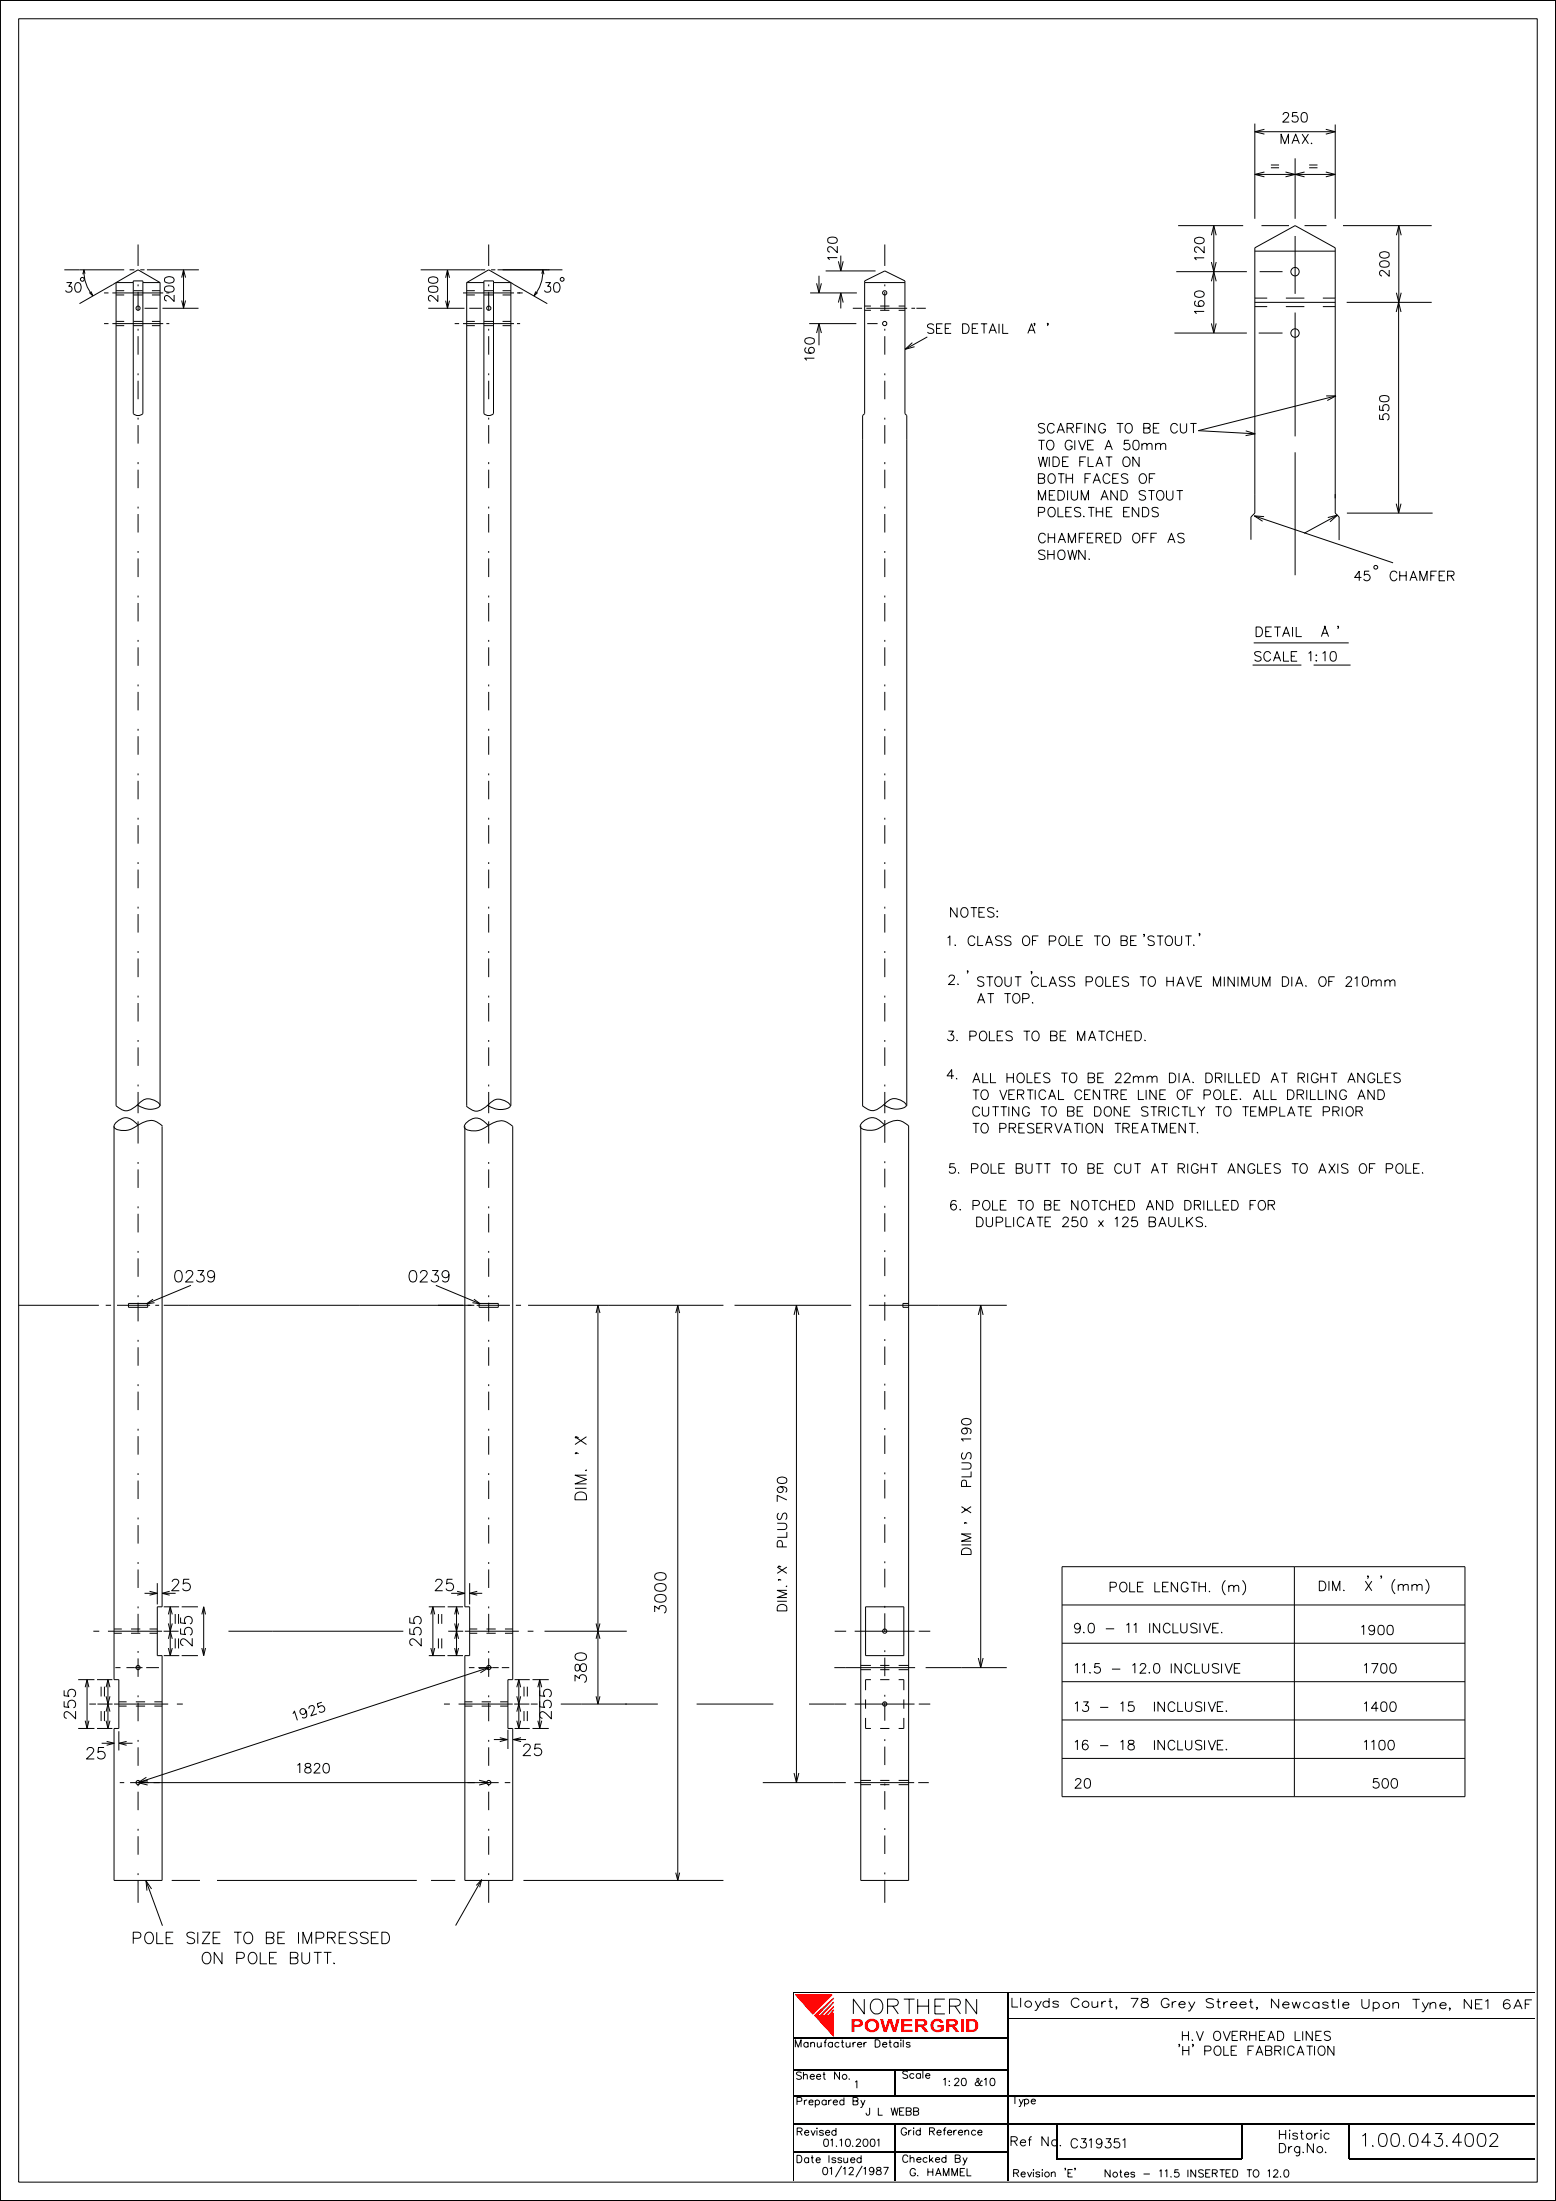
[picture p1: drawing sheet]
<svg xmlns="http://www.w3.org/2000/svg" width="297mm" height="420mm" viewBox="0 0 297 420" stroke-linecap="round" stroke-linejoin="round" font-family="sans-serif">
<g fill="none" stroke="#000" stroke-width=".19">
<path d="M0 .1h296.9v419.8h-296.9zM3.6 3.6h289.8v412.8h-289.8zM239.5 23.6v18.2M239.5 25.1h15.3M239.5 33.3h15.3M239.5 33.3l1.8 .4M239.5 25.1l1.8 .5M241.3 32.8l-1.8 .5M241.3 24.7l-1.8 .4M245.4 32.8l1.8 .5M247.2 30.2v11.6M247.2 33.3l1.8 .4"/>
<path d="M247.2 33.3l-1.8 .4M249 32.8l-1.8 .5M253 24.7l1.8 .4M253 32.8l1.8 .5M254.8 23.8v18M254.8 33.3l-1.8 .4M254.8 25.1l-1.8 .5M12.3 51.5h11.4M16 51.5a7.3 7.3 0 0 0 1.7 5M16 51.5l-.2 .8M16 51.5l.2 .7M17 55.8l.7 .7"/>
<path d="M17.4 55.6l.3 .9M19.9 55.9h.8M21.4 55.9h9.8M22.2 53.9v157.1a2.44 2.44 0 0 0 3.8 0l.4-.3a2.51 2.51 0 0 1 4.1 0v.3a3.1 3.1 0 0 1-3.8 .1l-.4-.2M22.2 53.9l-7 4M22.2 53.9l4.2-2.4 4.2 2.4M22.2 55.5h1.5M22.2 56.3h1.5M22.2 53.9h3.2M24.7 51.5h.9M25.4 53.6h1.9v25.3a1.32 1.32 0 0 1-1.9 0zM25.5 55.5h1.7"/>
<path d="M25.5 56.3h1.7M26.4 46.7v4M26.4 54.3v.3M26.4 55.7v3.5M26.8 51.5h.8M27.3 53.9h3.3M27.6 58.8h2.5M28 51.5h10M29 55.5h1.6M29 56.3h1.6M30.6 53.9v157.1M31 58.8h6.9"/>
<path d="M34.7 57.3l.3 1.5M35 51.5v7.3M35 51.5l.4 1.5M35 51.5l-.3 1.5M35.4 57.3l-.4 1.5M80.3 51.5h12.3M81.7 58.8h7M85.1 57.4l.3 1.5M85.4 51.5v7.4M85.4 51.5l.4 1.5M85.4 51.5l-.3 1.5M85.8 57.4l-.4 1.5"/>
<path d="M88.4 55.9h9.7M89.1 55.5h1.5M89.1 56.3h1.5M89.1 53.9h3.3M89.1 53.9v157.1M89.1 53.9l4.2-2.4 4.2 2.4M89.6 58.8h2.4M92.4 53.6h1.8v25.3a1.32 1.32 0 0 1-1.8 0zM92.4 55.5h1.8M92.4 56.3h1.8M93.3 46.7v4M93.3 54.3v.3"/>
<path d="M93.3 55.7v3.5M93.7 51.5h.8M94.2 53.9h3.3M95 51.5h12.4M95.9 55.5h1.6M95.9 56.3h1.6M97.5 53.9v157.1M97.5 53.9l7 4M98.7 55.9h1.1M102.3 55.6l-.4 .9M102.6 55.8l-.7 .7M103.6 51.5a7.2 7.2 0 0 1-1.7 5"/>
<path d="M103.6 51.5l.2 .8M103.6 51.5l-.2 .7M154.6 55.9h8.9M155.9 54.1l.4 1.8M156.3 52.6v3.3M156.8 54.1l-.5 1.8M157.6 51.7h9.5M160 49.9l.5 1.8M160.5 48.8v2.9M160.5 55.9v3M160.5 55.9l.4 1.8M160.5 55.9l-.5 1.8"/>
<path d="M160.9 49.9l-.4 1.8M162.8 58.8h1.7M165 53.9h7.7M165 59.2h1.2M165 58.4h1.2M165.3 58.8h7.8M168 59.2h1.8M168 58.4h1.8M168.9 46.7v4M168.9 54.3v.3M168.9 55.7v3.5M171.5 59.2h1.2"/>
<path d="M171.5 58.4h1.2M174 58.8h.7M174.9 58.8h1.8M224.5 51.8h13.5M224.9 43.1h12.4M231.2 50l.9 3.7M231.7 43.1v20.5M231.7 43.1l-.5 1.8M231.7 43.1l.4 1.8M232.1 50l-.9 3.7M239.5 56.9h2.4M239.5 58.5h2.4"/>
<path d="M239.5 57.7h15.3M239.5 47.9h15.3M240.4 51.8h4.4M240.8 43.1h5.2M245.4 56.9h3.6M245.4 58.5h3.6M247.2 45v11.1M247.2 59.6v23.7M249 43.1h4.2M252.5 56.9h2.3M252.5 58.5h2.3M256.3 43.1h17"/>
<path d="M257 57.7h16.3M266.5 55.9l.9 3.6M266.9 57.7v40.2M267 43.1v14.6M267 43.1l.4 1.8M267 43.1l-.5 1.8M267.4 55.9l-.9 3.6M19.9 61.8h.8M21.4 61.8h9.8M22.2 61.3h1.5M22.2 62.1h1.5M25.5 61.3h1.7"/>
<path d="M25.5 62.1h1.7M26.4 62.7v.4M26.4 64.2v3.5M26.4 71.2v.4M26.4 72.7v3.5M26.4 79.7v.4M29 61.3h1.6M29 62.1h1.6M31.7 61.8h.6M86.8 61.8h.8M88.4 61.8h9.7M89.1 61.3h1.5"/>
<path d="M89.1 62.1h1.5M92.4 61.3h1.8M92.4 62.1h1.8M93.3 62.7v.4M93.3 64.2v3.5M93.3 71.2v.4M93.3 72.7v3.5M93.3 79.7v.4M95.9 61.3h1.6M95.9 62.1h1.6M98.7 61.8h.6M154.4 61.8h9"/>
<path d="M156.3 61.8v4.1M156.3 61.8l.5 1.8M156.3 61.8l-.4 1.8M165.5 61.8h2M168.9 62.7v.4M168.9 64.2v3.5M168.9 71.2v.4M168.9 72.7v3.5M168.9 79.7v.4M174.1 65.4l-1.3 1.3M174.6 66.2l-1.8 .5M177 64.3l-4.2 2.4"/>
<path d="M200.1 61.8l-.1 .1-.1-.1h.2l-.2 .4M224.2 63.6h13.8M231.2 61.7l.5 1.9M232.1 61.7l-.4 1.9M240.2 63.6h4.6M253.1 75.5h1.9M255 75.5l-26.3 6.7 10.9 .6M255 75.5l-1.7 .9M26.4 81.1v3.5M26.4 88.2v.4M26.4 89.6v3.6M26.4 96.7v.3"/>
<path d="M26.4 98.1v3.5M93.3 81.1v3.5M93.3 88.2v.4M93.3 89.6v3.6M93.3 96.7v.3M93.3 98.1v3.5M168.9 81.1v3.5M168.9 88.2v.4M168.9 89.6v3.6M168.9 96.7v.3M168.9 98.1v3.5M237.8 82.2l1.8 .6"/>
<path d="M239.4 98.4l1.6 1.1M239.4 98.4l1.9 .2M239.4 98.4l26.5 9M239.6 82.8l-1.9 .3M247.2 86.3v23.5M255.3 98.3l-6.4 3.5M255.3 98.3l-1.4 1.3M255.3 98.3l-1.9 .5M257.1 97.9h16.3M266.5 96.1l.4 1.8M267.4 96.1l-.5 1.8M26.4 105.1v.4"/>
<path d="M26.4 106.6v3.5M26.4 113.6v.4M26.4 115.1v3.5M93.3 105.1v.4M93.3 106.6v3.5M93.3 113.6v.4M93.3 115.1v3.5M168.9 105.1v.4M168.9 106.6v3.5M168.9 113.6v.4M168.9 115.1v3.5M238.8 103v-4.3l.7-.8v-50.6l7.7-4.2 7.6 4.2v50.6l.8 .8v4.4"/>
<path d="M255.5 119.6h-.2l.1-.1 .1 .1-.2 .4M26.4 122.1v.4M26.4 123.5v3.6M26.4 130.6v.4M26.4 132v3.6M26.4 139.1v.3M93.3 122.1v.4M93.3 123.5v3.6M93.3 130.6v.4M93.3 132v3.6M93.3 139.1v.3M168.9 122.1v.4"/>
<path d="M168.9 123.5v3.6M168.9 130.6v.4M168.9 132v3.6M168.9 139.1v.3M239.1 126.9h9.3M239.3 122.7h18.1M250.7 126.9h7.1M26.4 140.5v3.5M26.4 147.6v.3M26.4 149v3.5M26.4 156.1v.3M26.4 157.5v3.5"/>
<path d="M93.3 140.5v3.5M93.3 147.6v.3M93.3 149v3.5M93.3 156.1v.3M93.3 157.5v3.5M168.9 140.5v3.5M168.9 147.6v.3M168.9 149v3.5M168.9 156.1v.3M168.9 157.5v3.5M26.4 164.5v.4M26.4 165.9v3.6"/>
<path d="M26.4 173v.4M26.4 174.4v3.6M93.3 164.5v.4M93.3 165.9v3.6M93.3 173v.4M93.3 174.4v3.6M168.9 164.5v.4M168.9 165.9v3.6M168.9 173v.4M168.9 174.4v3.6M26.4 181.5v.3M26.4 182.9v3.6"/>
<path d="M26.4 190v.3M26.4 191.4v3.5M26.4 198.5v.3M26.4 199.9v3.5M93.3 181.5v.3M93.3 182.9v3.6M93.3 190v.3M93.3 191.4v3.5M93.3 198.5v.3M93.3 199.9v3.5M168.9 181.5v.3M168.9 182.9v3.6"/>
<path d="M168.9 190v.3M168.9 191.4v3.5M168.9 198.5v.3M168.9 199.9v3.5M21.8 214.9v105.6h.9v9.3h-.9v29h9.1v-42.9h-.9v-9.3h.9v-91.7M26.3 214.6l-.4-.4a2.32 2.32 0 0 0-2.3-.9 2.32 2.32 0 0 0-1.8 1.7 2.67 2.67 0 0 0 3 .6l.3-.2a10.6 10.6 0 0 1 3.6-1.6 3.5 3.5 0 0 1 2.3 1.1M26.4 207v.3M26.4 208.4v4M26.4 214v4.2M93.1 214.7l-.4-.4a2.32 2.32 0 0 0-2.3-.9 2.32 2.32 0 0 0-1.8 1.7 2.67 2.67 0 0 0 3 .5l.4-.1a10.9 10.9 0 0 1 3.6-1.6l.9 .1 1.4 .9v105.6h-1v9.3h1v29h-9.2v-42.9h.9v-9.3h-.9v-91.7M93.1 211a4 4 0 0 0 4.1 .3l.2-.2a2.45 2.45 0 0 0-2.8-1.3l-.3 .1a11.3 11.3 0 0 1-3 2.1 2.91 2.91 0 0 1-2.3-.9M93.3 207v.3"/>
<path d="M93.3 208.4v4M93.3 214v4.2M164.6 211v-131.7l.4-.4v-25.3l3.9-1.9 3.8 1.9v25.3l.4 .4v131.7M168.7 210.9a3.5 3.5 0 0 0 4.3 .1 2.39 2.39 0 0 0-2.8-1.3l-.3 .1a11.3 11.3 0 0 1-3.1 2.1 3.1 3.1 0 0 1-2.2-.9M168.7 214.6l-.4-.4a2.37 2.37 0 0 0-2.3-.9 2.37 2.37 0 0 0-1.8 1.7 2.75 2.75 0 0 0 3 .5l.4-.1a9.9 9.9 0 0 1 3.6-1.6l.8 .1 1.4 .9v144h-9.1v-144M168.9 207v.3M168.9 208.4v4M168.9 213.7v4.4M26.4 221.7v.4M26.4 223.1v3.6M26.4 230.2v.4M26.4 231.6v3.6"/>
<path d="M26.4 238.7v.4M93.3 221.7v.4M93.3 223.1v3.6M93.3 230.2v.4M93.3 231.6v3.6M93.3 238.7v.4M168.9 221.6v.4M168.9 223v3.6M168.9 230.1v.4M168.9 231.5v3.5M168.9 238.6v.3M168.9 240v3.5"/>
<path d="M3.6 249.1h15.3M20.2 249.1h1M22.3 249.1h6.3M24.5 248.7h3.7v.8h-3.7zM26.4 240.1v3.5M26.4 247.2v.3M26.4 248.6v3.5M26.4 255.7v.3M26.4 257.1v3.5M29.2 247.9l-1.2 .9M29.5 248.6l-1.5 .2M29.6 249.1h.8"/>
<path d="M31.3 249.1h59.2M36.4 245.3l-8.4 3.5M83.2 245.3l8.5 3.5M90.2 248.6l1.5 .2M90.5 247.9l1.2 .9M91 249.1h6.3M91.4 248.7h3.7v.8h-3.7zM93.3 240.1v3.5M93.3 247.2v.3M93.3 248.6v3.5M93.3 255.7v.3M93.3 257.1v3.5"/>
<path d="M98.5 249.1h.9M100.8 249.1h37.3M114.1 249.1v76.1M114.1 249.1l-.3 1.5M114.1 249.1l.4 1.5M129.4 249.1v109.7M129.4 249.1l.3 1.5M129.4 249.1l-.4 1.5M140.2 249.1h22.3M152 249.1v91.1M152 249.1l.5 1.8M152 249.1l-.4 1.8"/>
<path d="M165.8 249.1h26.4M168.9 247.1v.3M168.9 248.5v3.5M168.9 255.5v.4M168.9 256.9v3.6M173.4 248.7h-1.1v.8h1.1M187.2 249.1v69.1M187.2 249.1l.4 1.8M187.2 249.1l-.5 1.8M26.4 264.1v.4M26.4 265.6v3.5M26.4 272.6v.4"/>
<path d="M26.4 274.1v3.5M93.3 264.1v.4M93.3 265.6v3.5M93.3 272.6v.4M93.3 274.1v3.5M168.9 264v.4M168.9 265.4v3.6M168.9 272.5v.4M168.9 273.9v3.5M26.4 281.1v.4M26.4 282.5v3.5M26.4 289.6v.3"/>
<path d="M26.4 291v3.6M26.4 298.1v.3M26.4 299.5v3.5M93.3 281.1v.4M93.3 282.5v3.5M93.3 289.6v.3M93.3 291v3.6M93.3 298.1v.3M93.3 299.5v3.5M168.9 281v.3M168.9 282.4v3.5M168.9 289.5v.3"/>
<path d="M168.9 290.9v3.5M168.9 297.9v.4M168.9 299.3v3.6M202.7 299h76.9v43.8h-76.9zM247.1 299v43.8M17.8 311.3h1.1M20.6 311.3h10.3M21.8 310.9h1.4M21.8 311.7h1.4M22 318.2h1M24.1 318.2h3.1M25 310.9h1.8"/>
<path d="M25 311.7h1.8M26.4 306.5v.4M26.4 308v3.5M26.4 315v.4M26.4 316.5v3.5M27.6 304h2.4M27.9 318.2h2.4M28.5 310.9h1.5M28.5 311.7h1.5M28.5 303.7l1.5 .3M30 302.1v4.1M30 304l-1.5 .4"/>
<path d="M30.9 304l1.5 .4M30.9 304h2.6M31.2 311.3h2.9M31.3 306.6h2.9M31.3 315.9h2.9M32.1 314.5l.4 1.4M32.1 309.8l.4 1.5M32.4 303.7l-1.5 .3M32.5 306.6v9.3M32.5 311.3l.4 1.4M32.5 311.3l-.4 1.4M32.5 306.6l.4 1.5"/>
<path d="M32.5 306.6l-.4 1.5M32.9 314.5l-.4 1.4M32.9 309.8l-.4 1.5M34.7 315.9h3.1M34.7 306.6h3.1M38.5 314.5l.4 1.4M38.9 306.6v9.3M38.9 306.6l.3 1.5M38.9 306.6l-.4 1.5M39.2 314.5l-.3 1.4M43.6 311.3h33.4M81.8 315.9h3.1"/>
<path d="M81.8 306.6h3.1M82.2 314.5l.4 1.4M82.6 306.6v9.3M82.6 306.6l.4 1.5M82.6 306.6l-.4 1.5M83 314.5l-.4 1.4M85.4 315.9h3M85.4 306.6h3M85.5 311.3h2.9M86.1 304h2.6M86.8 314.5l.3 1.4M86.8 309.8l.3 1.5"/>
<path d="M87.1 306.6v9.3M87.1 311.3l.4 1.4M87.1 311.3l-.3 1.4M87.1 306.6l.4 1.5M87.1 306.6l-.3 1.5M87.2 303.7l1.5 .3M87.5 314.5l-.4 1.4M87.5 309.8l-.4 1.5M88.7 311.3h10.3M88.7 304l-1.5 .4M89.5 318.2h1.1M89.6 304h2.4"/>
<path d="M89.6 310.9h1.5M89.6 311.7h1.5M89.6 302.1v4.1M89.6 304l1.5 .4M91.1 303.7l-1.5 .3M91.3 318.2h3.9M92.9 310.9h1.7M92.9 311.7h1.7M93.3 318.2l-66.9 22M93.3 306.5v.4M93.3 308v3.5M93.3 315v.4"/>
<path d="M93.3 316.5v3.5M93.3 318.2l-1.6 1M93.3 318.2l-1.9 .2M95.8 318.2h1.4M96.4 310.9h1.5M96.4 311.7h1.5M100.7 311.3h1.1M103.9 311.3h15.7M113.8 309.8l.3 1.5M114.1 311.3l.4 1.4M114.1 311.3l-.3 1.4M114.5 309.8l-.4 1.5"/>
<path d="M159.2 318.2h15.5M159.3 311.3h2.2M163.1 311.3h11.5M164.3 317.8h1.9M164.3 318.6h1.9M165.2 306.6h7.3v9.3h-7.3zM168 318.6h1.8M168 317.8h1.8M168.9 306.4v.4M168.9 307.9v3.5M168.9 314.9v.4M168.9 316.3v3.5"/>
<path d="M171.5 317.8h1.9M171.5 318.6h1.9M175.4 311.3h2.2M176.7 318.2h15.5M186.7 316.4l.5 1.8M187.6 316.4l-.4 1.8M202.7 313.6h76.9M202.7 306.3h76.9M233.9 301.6a1.9 1.9 0 0 0 0 2.8M237.1 301.6a1.9 1.9 0 0 1 0 2.8M260.6 301.7l1.2 1.8M261.8 301.7l-1.2 1.8"/>
<path d="M263.7 300.8h-.2l.1-.1 .1 .1-.2 .4M266.3 301.4a1.9 1.9 0 0 0 0 2.7M272.1 301.4a1.83 1.83 0 0 1 0 2.7M14.9 320.5h3.1M14.9 329.8h3.1M16.3 328.3l.3 1.5M16.6 320.5v9.3M16.6 320.5l.4 1.5M16.6 320.5l-.3 1.5M17 328.3l-.4 1.5M17 325.2h1.3M18.5 320.5h2.9"/>
<path d="M18.5 329.8h2.9M18.6 325.2h2.9M19.4 332.7h2.4M20.2 328.3l.4 1.5M20.2 323.7l.4 1.5M20.4 332.3l1.4 .4M20.6 320.5v9.3M20.6 325.2l.4 1.4M20.6 325.2l-.4 1.4M20.6 320.5l.4 1.5M20.6 320.5l-.4 1.5M21 328.3l-.4 1.5"/>
<path d="M21 323.7l-.4 1.5M21.8 325.2h10.3M21.8 332.7l-1.4 .3M22.7 330.4v3.6M22.7 324.7h1.5M22.7 325.6h1.5M22.7 332.7h2.6M22.7 332.7l1.5 .3M24.2 332.3l-1.5 .4M25.9 324.7h1.8M25.9 325.6h1.8M26.4 323.5v.4"/>
<path d="M26.4 324.9v3.6M26.4 332v.4M26.4 333.4v3.6M27.9 339.1l-1.5 1.1M28.2 339.7l-1.8 .5M29.5 324.7h1.4M29.5 325.6h1.4M33.8 325.2h1.1M84.7 325.2h1.2M87.5 325.2h10.4M88.7 324.7h1.5M88.7 325.6h1.5"/>
<path d="M91.4 339.7l1.9 .5-1.9 .4M91.9 324.7h1.8M91.9 325.6h1.8M93.3 323.5v.4M93.3 324.9v3.6M93.3 332v.4M93.3 333.4v3.6M94.3 331.9h2.5M95.4 331.6l1.4 .3M95.5 324.7h1.4M95.5 325.6h1.4M96.8 331.9l-1.4 .4"/>
<path d="M96.9 330.1v3.6M98 331.9h2.4M98 331.9l1.4 .4M98.1 325.2h2.9M98.2 320.5h2.9M98.2 329.8h2.9M98.6 328.3l.4 1.5M98.6 323.7l.4 1.5M99 320.5v9.3M99 325.2l.4 1.4M99 325.2l-.4 1.4M99 320.5l.4 1.5"/>
<path d="M99 320.5l-.4 1.5M99.4 328.3l-.4 1.5M99.4 323.7l-.4 1.5M99.4 331.6l-1.4 .3M101.3 325.2h1.3M101.6 320.5h3.1M101.6 329.8h3.1M102.7 328.3l.3 1.5M103 320.5v9.3M103 320.5l-.3 1.5M103 320.5l.4 1.5M103.4 328.3l-.4 1.5"/>
<path d="M107 325.2h18.6M113.8 323.7l.3 1.5M114.5 323.7l-.4 1.5M133 325.2h14.6M151.6 338.3l.4 1.9M152.5 338.3l-.5 1.9M154.4 325.2h7.1M163.1 325.2h11.5M164.3 339.7h1.9M165.2 327.8v2h1M165.2 324.3v1.8M166.2 320.5h-1v2"/>
<path d="M168 320.5h1.8M168 329.8h1.8M168 339.7h1.8M168.9 323.4v.4M168.9 324.8v3.5M168.9 331.9v.3M168.9 333.3v3.5M171.5 339.7h1.9M171.5 320.5h1v2M172.5 327.8v2h-1M172.5 324.3v1.8M175.4 325.2h2.2"/>
<path d="M202.7 320.9h76.9M202.7 328.2h76.9M202.7 335.5h76.9M215.5 332.2a.35 .35 0 0 0 .1 .6 .75 .75 0 0 1 .9 .8 .61 .61 0 0 1-.8 .3 .61 .61 0 0 1-.3-.8l.9-.4 .1-.4a.73 .73 0 0 0-.9-.1zM216.3 324.7h-.8l-.1 .9a.64 .64 0 0 1 .9-.1 .64 .64 0 0 1-.1 1 .64 .64 0 0 1-.9-.3M22.9 340.2h.8M24.8 340.2h70.4M26.4 340.5v.3M26.4 341.9v3.5M26.4 349v.3M26.4 350.4v3.5M26.4 357.5v.3"/>
<path d="M26.4 358.9v4.2M26.4 340.2l1.8 .4M27.9 358.9l1 1.6M27.9 358.9l.1 1.9M27.9 358.9l3.1 8.6M28.2 340l-1.8 .2M32.8 358.8h5.4M41.4 358.8h38.2M82.3 358.8h4.6M91.9 358.7l-4.9 8.7M91.9 358.7l-1 1.1M91.9 358.7l-.4 1.4"/>
<path d="M93.3 340.5v.3M93.3 341.9v3.5M93.3 349v.3M93.3 350.4v3.5M93.3 357.5v.3M93.3 358.9v4.2M96.3 340.2h1.1M99.9 358.8h38.2M129 357.3l.4 1.5M129.7 357.3l-.3 1.5M145.6 340.2h15.8M163.1 340.2h11.4"/>
<path d="M164.3 340.6h1.9M168 340.6h1.8M168.9 340.3v.4M168.9 341.8v3.5M168.9 348.8v.4M168.9 350.3v3.5M168.9 357.3v.4M168.9 358.7v4.4M171.5 340.6h1.9M175.3 340.2h2M192.4 385.1h100.5M292.9 380.2h-141.4v36"/>
<path d="M203.4 413.8h-.2h.2l-.2 .3M205.2 413.8h-.1h.1l-.1 .3M257.6 405.4h35.3"/>
<circle cx="15.7" cy="53.3" r=".37"/>
<circle cx="26.3" cy="58.8" r=".4"/>
<circle cx="93.3" cy="58.8" r=".41"/>
<circle cx="107.3" cy="53.3" r=".37"/>
<circle cx="168.9" cy="55.9" r=".41"/>
<circle cx="247.2" cy="51.8" r=".8"/>
<circle cx="168.9" cy="61.7" r=".41"/>
<circle cx="247.2" cy="63.5" r=".8"/>
<circle cx="262.6" cy="108.2" r=".37"/>
<circle cx="26.3" cy="318.2" r=".4"/>
<circle cx="93.3" cy="318.2" r=".41"/>
<circle cx="168.9" cy="311.3" r=".41"/>
<circle cx="168.9" cy="325.2" r=".41"/>
<circle cx="26.3" cy="340.2" r=".4"/>
<circle cx="93.3" cy="340.2" r=".41"/>
</g>
<path d="M151.5 399.9h141.4M151.5 388.8h40.9M151.5 394.9h40.9M170.8 394.9v5M192.4 380.2v36M151.5 410.7h40.8M151.5 405.4h141.4M170.8 405.4v10.8M201.7 412h35.4M257.6 412h35.3" fill="none" stroke="#000" stroke-width=".21"/>
<path d="M155.5 384.6l3.6-3.3-3.2 3.3h.6l2.6-2.6-2.3 2.6h.6l1.7-1.8v.2l-1.5 1.6h.6l.9-1.1-.7 1.1h.2l.5-.5v4.5z" fill-rule="evenodd" fill="#f00"/>
<path d="M158.8 380.6l-3.6 3.8M159.1 383l-1.5 1.6M159.1 383.6l-.7 1M159.1 381.3l-3.2 3.3M159.1 381.3l-3.6 3.3 3.6 4M159.1 384.1l-.5 .5M159.1 383.5l-.9 1.1M159.1 382.8l-1.7 1.8M159.1 382.1l-2.3 2.5M159.1 382l-2.6 2.6" fill="none" stroke="#f00" stroke-width=".19"/>
<path d="M151.8 380.6h7l-3.6 3.8z" fill="#f00"/>
<path d="M155.9 384.6h.6M156.8 384.6h.6M157.6 384.6h.6M158.4 384.6h.2M158.8 380.6h-7l3.4 3.8" fill="none" stroke="#f00" stroke-width=".19"/>
<path d="M201.7 405.4v6.6M237.1 405.4v6.6" fill="none" stroke="#000" stroke-width=".21"/>
<path d="M257.5 405.4v6.6" fill="none" stroke="#000" stroke-width=".25"/>
<path d="M0 .1h296.9v419.8h-296.9zM225.1 390.2h-.1l.1-.1v.1l-.1 .4M227.8 390.2h-.2l.1-.1 .1 .1-.2 .4M160.7 413.3l-1.2 2.1M164.6 413.3l-1.2 2.1" fill="none" stroke="#000" stroke-width=".19"/>
<text font-size="2.8" x="162.9" y="384.3">NORTHERN</text>
<text font-size="2.5" fill="#f00" x="162.2" y="387.7">POWERGRID</text>
<text font-size="2.5" x="260" y="409.6">1.00.043.4002</text>
<g font-size="2.2">
<text x="33.3" y="244.6">0239</text>
<text x="78.1" y="244.6">0239</text>
<text x="111.9" y="275.3" transform="rotate(-90 111.9 275.3)">X</text>
<text x="110" y="277.4" transform="rotate(-90 110 277.4)">,</text>
<text x="111.9" y="286.2" transform="rotate(-90 111.9 286.2)">DIM.</text>
<text x="32.8" y="303.5">25</text>
<text x="83" y="303.5">25</text>
<text x="34.7" y="309.9" transform="rotate(-90 34.7 309.9)">=</text>
<text x="84.9" y="309.9" transform="rotate(-90 84.9 309.9)">=</text>
<text x="127.2" y="307.8" transform="rotate(-90 127.2 307.8)">3000</text>
<text x="34.7" y="314.5" transform="rotate(-90 34.7 314.5)">=</text>
<text x="36.7" y="314.1" transform="rotate(-90 36.7 314.1)">255</text>
<text x="80.4" y="314.1" transform="rotate(-90 80.4 314.1)">255</text>
<text x="84.9" y="314.5" transform="rotate(-90 84.9 314.5)">=</text>
<text x="20.6" y="323.7" transform="rotate(-90 20.6 323.7)">=</text>
<text x="101.3" y="323.7" transform="rotate(-90 101.3 323.7)">=</text>
<text x="111.9" y="321" transform="rotate(-90 111.9 321)">380</text>
<text x="14.4" y="328" transform="rotate(-90 14.4 328)">255</text>
<text x="20.6" y="328.4" transform="rotate(-90 20.6 328.4)">=</text>
<text x="101.3" y="328.4" transform="rotate(-90 101.3 328.4)">=</text>
<text x="105.2" y="328" transform="rotate(-90 105.2 328)">255</text>
<text x="16.5" y="335.7">25</text>
<text x="99.9" y="335">25</text>
<text x="25.4" y="370.9">POLE SIZE TO BE IMPRESSED</text>
<text x="38.6" y="374.7">ON POLE BUTT.</text>
</g>
<g font-size="1.8">
<text x="244.8" y="23.3">250</text>
<text x="244.5" y="27.4">MAX.</text>
<text x="242.6" y="32.5">=</text>
<text x="249.9" y="32.5">=</text>
<text x="159.8" y="49.6" transform="rotate(-90 159.8 49.6)">120</text>
<text x="229.8" y="49.6" transform="rotate(-90 229.8 49.6)">120</text>
<text x="265.2" y="52.7" transform="rotate(-90 265.2 52.7)">200</text>
<text x="12.5" y="55.8">30</text>
<text x="33.2" y="57.5" transform="rotate(-90 33.2 57.5)">200</text>
<text x="83.6" y="57.5" transform="rotate(-90 83.6 57.5)">200</text>
<text x="103.9" y="55.8">30</text>
<text x="229.8" y="59.9" transform="rotate(-90 229.8 59.9)">160</text>
<text x="177" y="63.6">SEE DETAIL</text>
<text x="195.8" y="63.6">A</text>
<text x="197.3" y="61.8">,</text>
<text x="155.4" y="68.8" transform="rotate(-90 155.4 68.8)">160</text>
<text x="198.2" y="82.6">SCARFING TO BE CUT</text>
<text x="265.1" y="80.2" transform="rotate(-90 265.1 80.2)">550</text>
<text x="198.2" y="85.8">TO GIVE A 50mm</text>
<text x="198.2" y="89">WIDE FLAT ON</text>
<text x="198.2" y="92.2">BOTH FACES OF</text>
<text x="198.2" y="95.4">MEDIUM AND STOUT</text>
<text x="198.2" y="98.6">POLES.THE ENDS</text>
<text x="198.2" y="103.6">CHAMFERED OFF AS</text>
<text x="198.2" y="106.8">SHOWN.</text>
<text x="258.5" y="110.8">45</text>
<text x="263.2" y="110.8">CHAMFER</text>
<text x="252.8" y="119.7">,</text>
<text x="239.7" y="121.5">DETAIL</text>
<text x="251.9" y="121.5">A</text>
<text x="239.5" y="126.2">SCALE 1:10</text>
<text x="181.4" y="175">NOTES:</text>
<text x="218.3" y="178.4">,</text>
<text x="228.8" y="178.3">,</text>
<text x="180.9" y="180.4">1. CLASS OF POLE TO BE STOUT.</text>
<text x="184.6" y="185.4">,</text>
<text x="196.8" y="185.5">,</text>
<text x="181" y="187.9">2.</text>
<text x="186.6" y="188.2">STOUT CLASS POLES TO HAVE MINIMUM DIA. OF 210mm</text>
<text x="186.6" y="191.4">AT TOP.</text>
<text x="180.8" y="198.6">3. POLES TO BE MATCHED.</text>
<text x="180.8" y="205.9">4.</text>
<text x="185.7" y="206.6">ALL HOLES TO BE 22mm DIA. DRILLED AT RIGHT ANGLES</text>
<text x="185.7" y="209.8">TO VERTICAL CENTRE LINE OF POLE. ALL DRILLING AND</text>
<text x="185.7" y="213">CUTTING TO BE DONE STRICTLY TO TEMPLATE PRIOR</text>
<text x="185.7" y="216.2">TO PRESERVATION TREATMENT.</text>
<text x="181.2" y="223.9">5. POLE BUTT TO BE CUT AT RIGHT ANGLES TO AXIS OF POLE.</text>
<text x="181.4" y="230.9">6. POLE TO BE NOTCHED AND DRILLED FOR</text>
<text x="184" y="234.1">DUPLICATE 250 x 125 BAULKS.</text>
<text x="185.4" y="284.2" transform="rotate(-90 185.4 284.2)">PLUS 190</text>
<text x="184.2" y="290.7" transform="rotate(-90 184.2 290.7)">,</text>
<text x="185.4" y="288.4" transform="rotate(-90 185.4 288.4)">X</text>
<text x="150.2" y="295.2" transform="rotate(-90 150.2 295.2)">PLUS 790</text>
<text x="185.4" y="296.6" transform="rotate(-90 185.4 296.6)">DIM</text>
<text x="148.7" y="301.6" transform="rotate(-90 148.7 301.6)">,</text>
<text x="211.9" y="303.7">POLE LENGTH. (m)</text>
<text x="251.8" y="303.6">DIM.</text>
<text x="261" y="300.9">,</text>
<text x="265.9" y="303.6">(mm)</text>
<text x="150.2" y="307.4" transform="rotate(-90 150.2 307.4)">DIM. X</text>
<text x="205.1" y="311.6">9.0 - 11 INCLUSIVE.</text>
<text x="259.8" y="312">1900</text>
<text x="205.2" y="319.3">11.5 - 12.0 INCLUSIVE</text>
<text x="260.4" y="319.3">1700</text>
<text x="56.4" y="328.4" transform="rotate(-18 56.4 328.4)">1</text>
<text x="59.3" y="327.4" transform="rotate(-18 59.3 327.4)">2</text>
<text x="61" y="326.9" transform="rotate(-18 61 326.9)">5</text>
<text x="205.2" y="326.6">13 - 15</text>
<text x="216.7" y="326.6">INCLUSIVE.</text>
<text x="260.4" y="326.6">1400</text>
<text x="205.2" y="333.9">16 - 18</text>
<text x="216.7" y="333.9">INCLUSIVE.</text>
<text x="260.4" y="333.9">1100</text>
<text x="56.8" y="338.3">1820</text>
<text x="205.2" y="341.2">20</text>
<text x="261.4" y="341.2">500</text>
<text x="193.1" y="383">Lloyds Court, 78 Grey Street, Newcastle Upon Tyne, NE1 6AF</text>
<text x="225.7" y="389.4">H.V OVERHEAD LINES</text>
<text x="225" y="392.2">'H' POLE FABRICATION</text>
<text x="193" y="409.5">Ref No. C319351</text>
<text x="244.2" y="408.2">Historic</text>
<text x="244.2" y="410.8">Drg.No.</text>
</g>
<g font-size="1.4">
<text x="151.8" y="390.7">Manufacturer Details</text>
<text x="152" y="396.8">Sheet No.</text>
<text x="152.1" y="401.7">Prepared By</text>
<text x="163.2" y="398.5">1</text>
<text x="172.3" y="396.6">Scale</text>
<text x="180.1" y="398">1:20 &amp;10</text>
<text x="193.2" y="401.5">Type</text>
<text x="152.2" y="407.5">Revised</text>
<text x="165.3" y="403.6">J L WEBB</text>
<text x="172" y="407.4">Grid Reference</text>
<text x="152.1" y="412.7">Date Issued</text>
<text x="157.2" y="409.6">01.10.2001</text>
<text x="172.3" y="412.6">Checked By</text>
<text x="157" y="415">01/12/1987</text>
<text x="173.7" y="415.2">G. HAMMEL</text>
<text x="193.5" y="415.4">Revision 'E'</text>
<text x="210.9" y="415.4">Notes - 11.5 INSERTED TO 12.0</text>
</g>
</svg>
